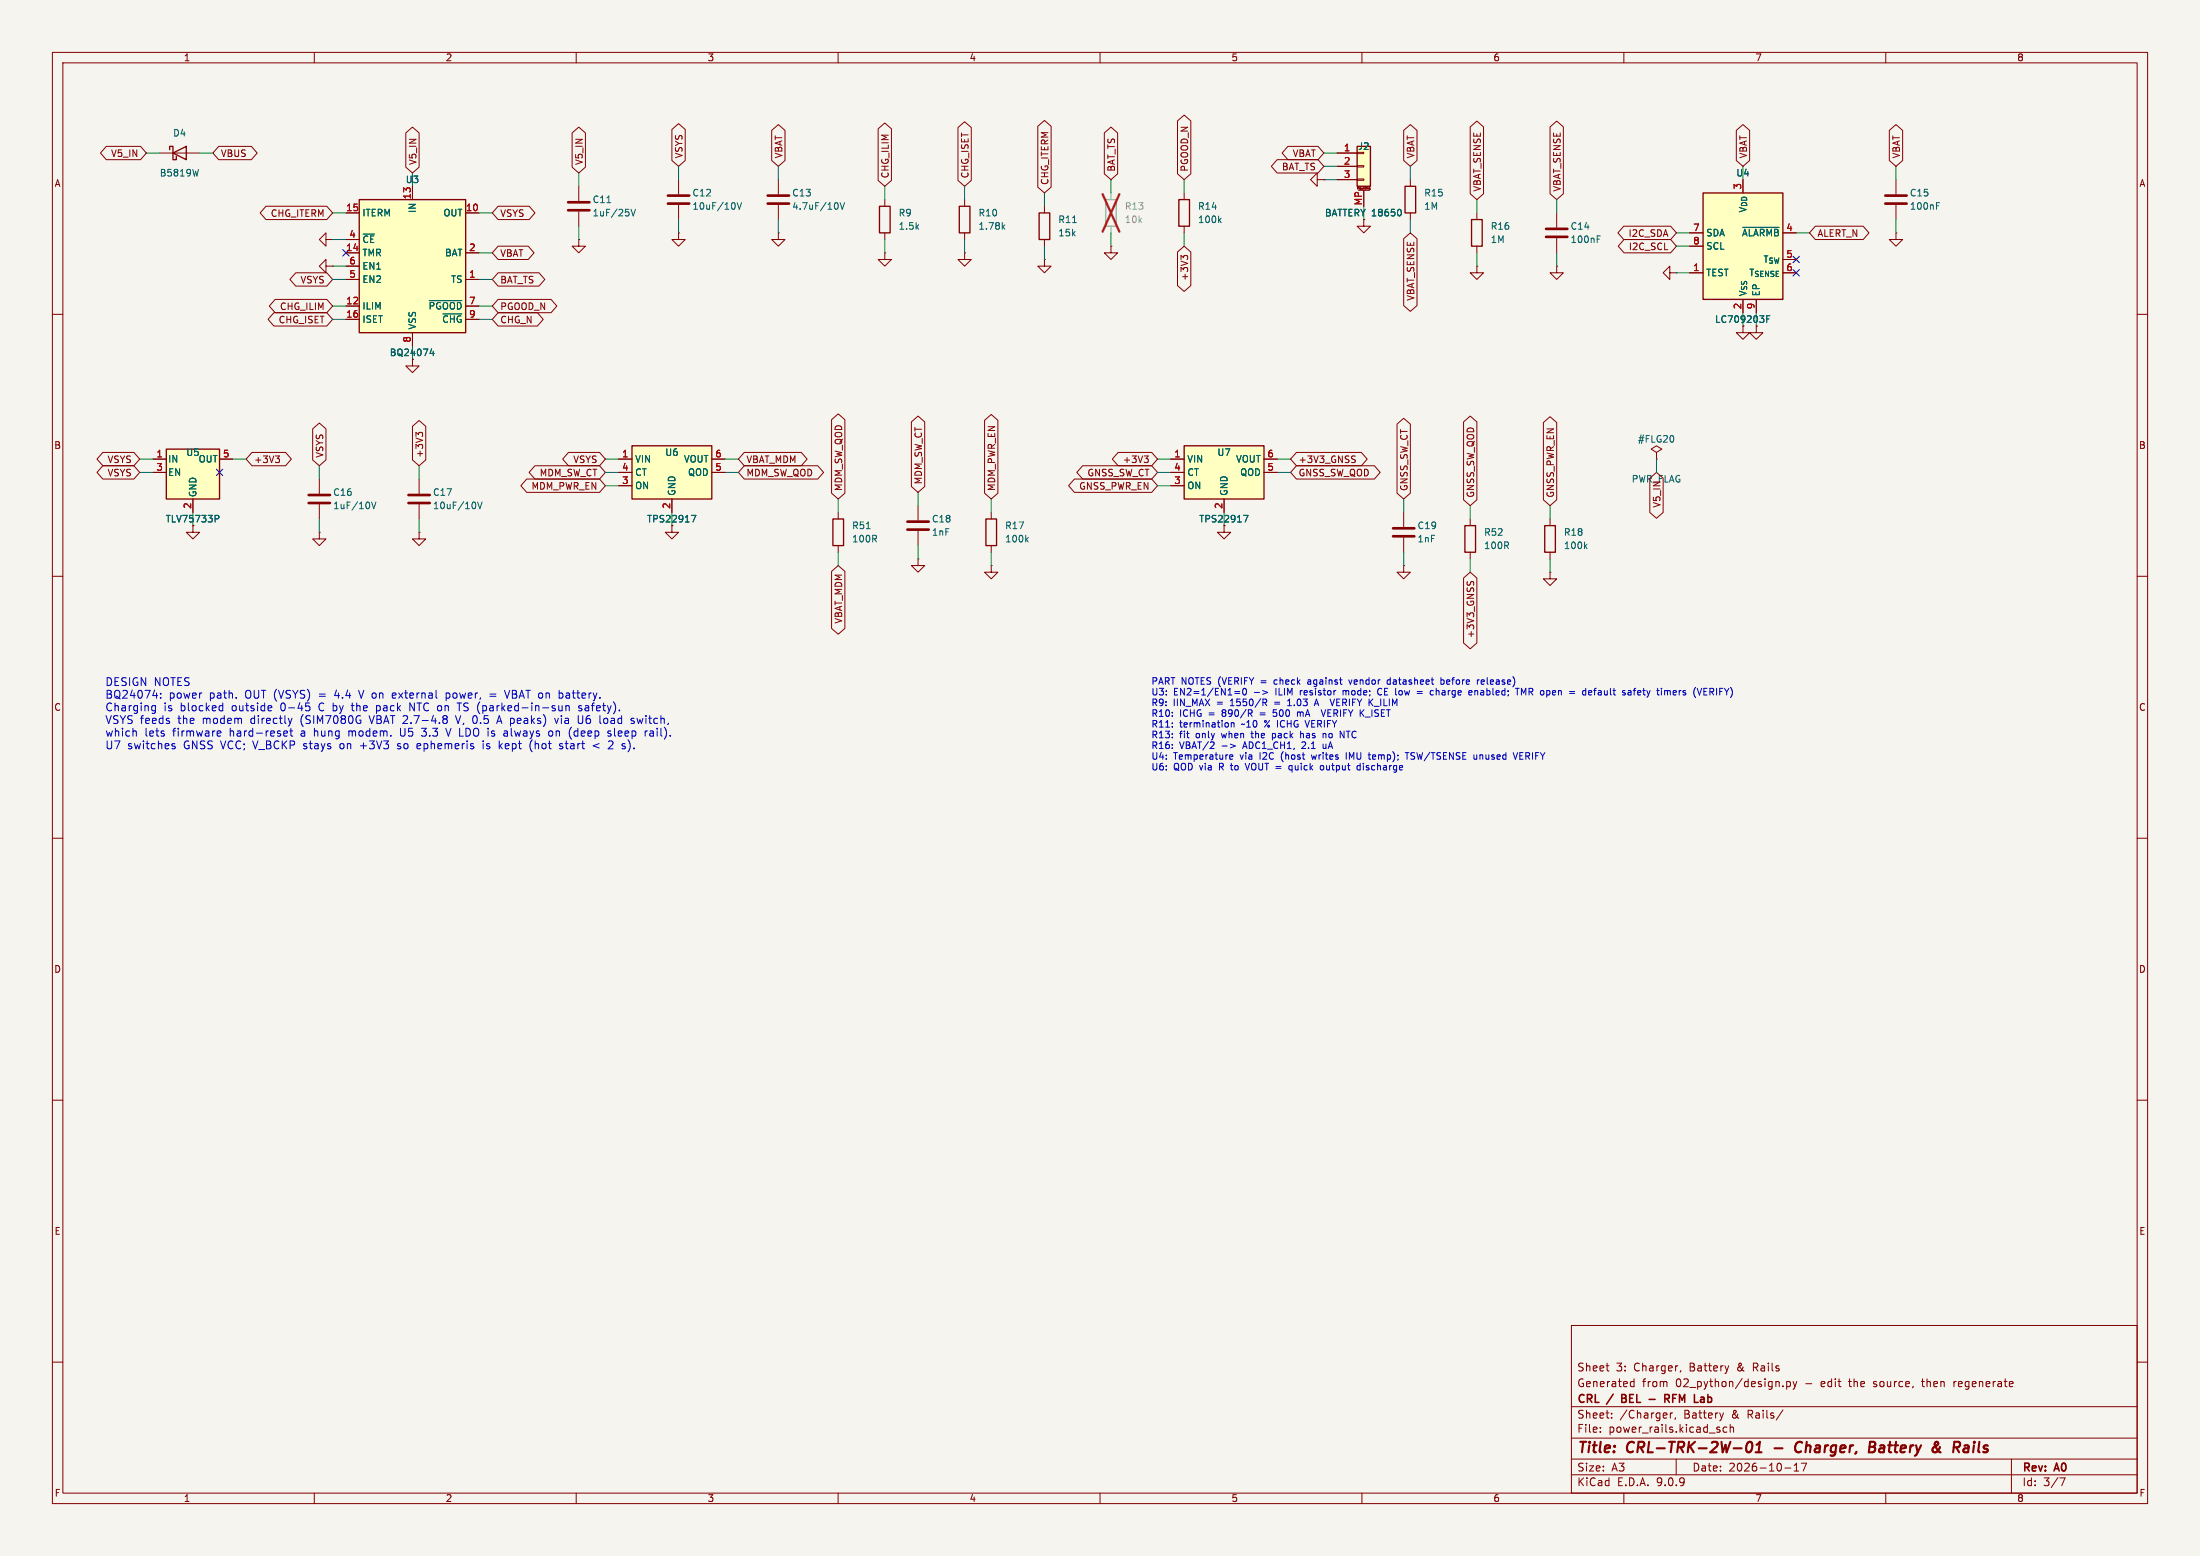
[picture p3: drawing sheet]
<svg xmlns="http://www.w3.org/2000/svg" width="420mm" height="297mm" viewBox="0 0 420 297" stroke-linecap="round" stroke-linejoin="round" font-family="sans-serif">
<path d="M0 0h420v297h-420z" fill="#f5f4ef" stroke="#f5f4ef" stroke-width=".19"/>
<g fill="none" stroke="#840000" stroke-width=".19">
<path d="M10 10h400v277h-400zM12 12h396v273h-396zM60 10v2M110 10v2M160 10v2M210 10v2M260 10v2M310 10v2M360 10v2M168.9 38.1v1.3M184.1 38.1v1.3M199.4 39.4v1.2"/>
<path d="M226.1 36.8v1.3M251.5 34.3v-1.3l-1.3 1.3 1.3 1.3v-1.3h1.2M252.7 34.3h.1M269.2 34.3v1.3M168.9 48.3v1.2h1.3l-1.3 1.3-1.3-1.3h1.3M168.9 48.3h.1M168.9 44.5v1.2M184.1 48.3v1.2h1.3l-1.3 1.3-1.2-1.3h1.2M184.1 48.3h.1M184.1 44.5v1.2M199.4 49.5v1.3h1.3l-1.3 1.3-1.3-1.3h1.3M199.4 49.5h.1"/>
<path d="M199.4 45.7v1.3M212.1 47v1.3h1.3l-1.3 1.2-1.3-1.2h1.3M212.1 47h.1M226.1 43.2v1.3M260.3 41.9v1.3h1.3l-1.3 1.3-1.2-1.3h1.2M269.2 40.6v1.3M281.9 50.8v1.3h1.3l-1.3 1.2-1.2-1.2h1.2M281.9 50.8h.1M281.9 40.6v1.3M281.9 47v1.3M297.2 50.8v1.3h1.2l-1.2 1.2-1.3-1.2h1.3M297.2 50.8h.1"/>
<path d="M10 60h2M408 60h2M175.3 96.5v2.8M189.2 97.8v1.3M280.7 99.1v1.2M295.9 99.1v1.2M10 110h2M175.3 101.3v2.8M189.2 108v1.2h1.3l-1.3 1.3-1.2-1.3h1.2M189.2 108h.1M189.2 104.1v1.3M233.7 100.3v1.3h1.2l-1.2 1.3-1.3-1.3h1.3"/>
<path d="M280.7 105.4v1.3M295.9 105.4v1.3M408 110h2M10 160h2M408 160h2M10 210h2M408 210h2M300 253h108v32h-108zM10 260h2M300 278.5h108M300 274.5h108M300 268.5h108"/>
<path d="M305.5 273.2v.2M305.5 272.5v.1M306.6 260.7h.6M307 261.7h.2M307.7 270.5v.2M307.7 269.8v.1M311.4 264.6h.5M311.4 263.8h.5M311.9 263.2v1.5M318.9 269.7v1M319.3 269.7l-.3 .1-.1 .2M319.9 270.6l-.2 .3"/>
<path d="M320 278.5v3M320.9 261.6l-.2 .3M328.2 272.9l.2 .2-.2 .3M328.2 272.4l.1 .1M329 269.7l-.3 1M329.7 272.5l-.5-.1-.3 .3 .2 .6h.6M330 260.7l-.3 1M330.3 272.5l.2-.1 .4 .1v.9M330.3 271.9v1.5M340.4 264.5v.2M340.4 269.1l-1.3 1.9M341.1 263.8l.4-.1 .3 .3-.1 .6h-.6"/>
<path d="M341.1 263.7v1.5M342.3 263.7l.4 1M342.5 279.7l.4-.4v1.5M342.7 264.7l-.4 .5M343 263.7l-.3 1M344.9 279.3l-.7 1.5M366.8 263.7h.6M373 263.7v1M373.3 263.7l-.3 .3M384 278.5v6.5M408 260h2M60 285v2"/>
<path d="M110 285v2M160 285v2M210 285v2M260 285v2M300 281.5h108M310 285v2M340.7 280.2h1.2M342.5 280.8h.9M360 285v2M393.2 282.1h1l-.6 1.5"/>
</g>
<path d="M333.7 275.4a.46 .46 0 0 1 .4-.2 .46 .46 0 0 1 .4 .4 1.15 1.15 0 0 1-.8 1.6l-.2-.1a1.54 1.54 0 0 1 .2-1.7zM335.1 277.2h1.2M335.3 275.8l.7-.6-.3 2M338.8 276.4h1.5M343.7 275.2a1.07 1.07 0 0 0-1 .8 1.07 1.07 0 0 0 .5 1.2l.5-.1M356.9 276.2h.7M357 275.2l.9 .1a.51 .51 0 0 1 .1 .5 .51 .51 0 0 1-.4 .4l.2 .1a.58 .58 0 0 1-.3 .9h-.7zM370 276.8l.5 .4M370.3 276.2l-.1 .4-.4 .4M375 276h.8l-.1 1.2M375.7 277.1l-.7 .1M375.8 276.3l-.7 .1" fill="none" stroke="#840000" stroke-width=".4"/>
<path d="M309.6 266.9h.5M310.1 266.2h-.5v1.5h.6M314.8 267.1h1.2M317.8 267l.7-.1 .2-.2-.1-.4-.2-.1h-.6v1.5M318.2 267l.5 .7M324.7 267.6h.6M324.7 266.8h.6v.9M325.3 267l-.6 .2" fill="none" stroke="#840000" stroke-width=".3"/>
<path d="M211.1 38.1h2v5.1h-2z" fill="none" stroke="#9c9b98" stroke-width=".25"/>
<path d="M212.1 36.8v1.3M212.1 43.2v1.3" fill="none" stroke="#9c9b98" stroke-width=".19"/>
<path d="M210.5 37.1l3.2 7.1M213.7 37.1l-3.2 7.1" fill="none" stroke="#e12e31" stroke-width=".46"/>
<path d="M167.9 39.4h2v5.1h-2zM183.1 39.4h2.1v5.1h-2.1zM225 38.1h2.1v5.1h-2.1zM268.2 35.6h2.1v5h-2.1zM198.4 40.6h2v5.1h-2zM280.9 41.9h2.1v5.1h-2.1zM188.2 99.1h2v5h-2zM279.7 100.3h2v5.1h-2zM294.9 100.3h2v5.1h-2z" fill="none" stroke="#840000" stroke-width=".25"/>
<path d="M191.5 43.3l.3 .5M191.8 42.9l-.5 .5M204.8 42.5h.7M232.8 42l.3 .5M233.1 41.6l-.5 .5M195.9 103l.4 .4M196.3 102.6l-.5 .5M302.6 104.2l.4 .5M303 103.9l-.5 .5" fill="none" stroke="#006464" stroke-width=".19"/>
<path d="M173.2 99.6h4.1M173.2 101.1h4.1" fill="none" stroke="#840000" stroke-width=".51"/>
<path d="M226.1 85.1h15.2v10.2h-15.2z" fill="#ffffc2"/>
<path d="M226.1 85.1h15.2v10.2h-15.2z" fill="none" stroke="#840000" stroke-width=".25"/>
<g fill="none" stroke="#840000" stroke-width=".19">
<path d="M148.6 44.5v1.2h1.3l-1.3 1.3-1.3-1.3h1.3M148.6 44.5h.1M361.9 44.5v1.2h1.3l-1.3 1.3-1.2-1.3h1.2M361.9 44.5h.1M61 91.4v2.8M61 96.3v2.8M80 91.4v2.8M80 96.3v2.8M223.5 87.6h2.6M223.5 90.2h2.6M223.5 92.7h2.6M233.7 95.3v2.5"/>
<path d="M241.3 87.6h2.5M241.3 90.2h2.5M36.8 100.3v1.3h1.3l-1.3 1.3-1.2-1.3h1.2M61 101.6v1.3h1.2l-1.2 1.2-1.3-1.2h1.3M61 101.6h.1M80 101.6v1.3h1.3l-1.3 1.2-1.3-1.2h1.3M80 101.6h.1"/>
</g>
<path d="M70.9 95.8l.5 1.3 .4-1.3M90.8 96.1v.8M91.2 95.8l.4 1.3 .4-1.3M237.4 98.4h.8l-.5 1.2" fill="none" stroke="#006464" stroke-width=".19"/>
<path d="M58.9 94.5h4.1M58.9 96h4.1M78 94.5h4M78 96h4" fill="none" stroke="#840000" stroke-width=".51"/>
<path d="M31.7 85.7h10.2v9.6h-10.2z" fill="#ffffc2"/>
<path d="M31.7 85.7h10.2v9.6h-10.2zM159 99.1h2v5h-2z" fill="none" stroke="#840000" stroke-width=".25"/>
<path d="M29.2 87.6h2.5M29.2 90.2h2.5M36.8 95.3v2.5M41.9 87.6h2.5M160 97.8v1.3M128.3 100.3v1.3h1.2l-1.2 1.3-1.3-1.3h1.3M160 104.1v1.3M175.3 106.7v1.3h1.2l-1.2 1.2-1.3-1.2h1.3M175.3 106.7h.1" fill="none" stroke="#840000" stroke-width=".19"/>
<path d="M41.1 98.4h.4l.3 .2-.1 .4h-.6M165.4 100.9h.7" fill="none" stroke="#006464" stroke-width=".19"/>
<path d="M120.6 85.1h15.3v10.2h-15.3z" fill="#ffffc2"/>
<path d="M120.6 85.1h15.3v10.2h-15.3z" fill="none" stroke="#840000" stroke-width=".25"/>
<path d="M118.1 87.6h2.5M118.1 90.2h2.5M118.1 92.7h2.5M128.3 95.3v2.5M135.9 87.6h2.5M135.9 90.2h2.5" fill="none" stroke="#840000" stroke-width=".19"/>
<path d="M132 98.4h.8l-.5 1.2" fill="none" stroke="#006464" stroke-width=".19"/>
<path d="M259.1 27.9h2.5v7.7h-2.5z" fill="#ffffc2"/>
<path d="M259.1 27.9h2.5v7.7h-2.5z" fill="none" stroke="#840000" stroke-width=".25"/>
<g fill="none" stroke="#840000" stroke-width=".19">
<path d="M255.3 29.2h3.8M255.3 31.8h3.8M255.3 34.3h3.8M259.1 31.6h1.2v.3h-1.2zM259.1 34.2h1.2v.2h-1.2zM259.3 36.3h2.1M260.3 36.3v3.1M261.4 36.2h.1M261.4 36.1h.1M261.4 35.9v.2M261.4 35.9h.1M261.5 35.9v.3h-.1"/>
<path d="M361.9 34.3v2.8M361.9 39.1v2.8M335.3 62.2v1.3h1.2l-1.2 1.3-1.3-1.3h1.3"/>
</g>
<path d="M267.2 39.9a.79 .79 0 0 1 0 1.3M369.7 39.3h.4M369.7 38.7h.6" fill="none" stroke="#006464" stroke-width=".19"/>
<path d="M359.9 37.3h4.1M359.9 38.9h4.1" fill="none" stroke="#840000" stroke-width=".51"/>
<path d="M325.1 36.8h15.3v20.4h-15.3z" fill="#ffffc2"/>
<path d="M32.4 28.6v-.7h.6v2.6h.7v-.7M33 29.2l2.6-1.3v2.6zM325.1 36.8h15.3v20.4h-15.3z" fill="none" stroke="#840000" stroke-width=".25"/>
<g fill="none" stroke="#840000" stroke-width=".19">
<path d="M30.5 29.2h7.6M110.5 35.6v2.8M129.5 34.3v2.8M129.5 39.1v2.8M148.6 34.3v2.8M148.6 39.1v2.8M62.2 45.7v-1.2l-1.2 1.2 1.2 1.3v-1.3h1.3M62.2 50.8v-1.3l-1.2 1.3 1.2 1.3v-1.3h1.3M63.5 45.7h.1M63.5 50.8h.1M110.5 45.7v1.3h1.3l-1.3 1.3-1.3-1.3h1.3M110.5 45.7h.1"/>
<path d="M110.5 40.4v2.8M129.5 44.5v1.2h1.3l-1.3 1.3-1.2-1.3h1.2M129.5 44.5h.1M297.2 40.6v2.8M297.2 45.5v2.8M318.8 52.1v-1.3l-1.3 1.3 1.3 1.2v-1.2h1.2M320 52.1h.1M322.6 44.5h2.5M322.6 47h2.5M322.6 52.1h2.5M332.7 57.2v2.5M335.3 57.2v2.5"/>
<path d="M340.4 44.5h2.5M78.7 68.6v1.3h1.3l-1.3 1.2-1.2-1.2h1.2M332.7 62.2v1.3h1.3l-1.3 1.3-1.2-1.3h1.2M268 97.8v2.8M316.2 86.4l1-.7-1-.6-1 .6 1 .7v1.2M316.2 87.6h.1M268 108v1.2h1.2l-1.2 1.3-1.3-1.3h1.3M268 108h.1M268 102.6v2.8M295.9 109.2v1.3h1.3l-1.3 1.3-1.3-1.3h1.3M295.9 109.2h.1"/>
</g>
<path d="M37.9 32.3l-.3 1.3M115.9 38.7h.7M120.5 39.9l.4 1.3 .4-1.3M140.3 38.9v.8M140.7 38.7l.4 1.2 .5-1.2M159.8 38.7l.2 .5-.2 .7M160.4 38.7l.4 1.2 .4-1.2M304.9 45.6h.4M304.9 45h.6M332.7 43.4h6.9M337.3 60.9h.4M337.9 60.3h-.6v1.2" fill="none" stroke="#006464" stroke-width=".19"/>
<path d="M108.5 38.6h4M127.5 37.3h4.1M127.5 38.9h4.1M146.6 37.3h4M146.6 38.9h4M108.5 40.1h4M295.1 43.7h4.1M295.1 45.2h4.1M265.9 100.8h4.1M265.9 102.4h4.1" fill="none" stroke="#840000" stroke-width=".51"/>
<path d="M68.6 38.1h20.3v25.4h-20.3z" fill="#ffffc2"/>
<path d="M68.6 38.1h20.3v25.4h-20.3z" fill="none" stroke="#840000" stroke-width=".25"/>
<g fill="none" stroke="#840000" stroke-width=".19">
<path d="M20.3 27.9h6.5l1.1 1.3-1.1 1.3h-6.5l-1.1-1.3zM41.8 27.9h6.2l1.1 1.3-1.1 1.3h-6.2l-1.2-1.3zM50.8 39.4h11.6l1.1 1.2-1.1 1.3h-11.6l-1.1-1.3zM77.5 25.4l1.2-1.1 1.3 1.1v6.5l-1.3 1.1-1.2-1.1zM78.7 35.6v2.5M95.1 39.4h5.9l1.1 1.2-1.1 1.3h-5.9l-1.1-1.3zM109.2 25.4l1.3-1.1 1.3 1.1v6.5l-1.3 1.1-1.3-1.1zM128.3 24.7l1.2-1.1 1.3 1.1v5.9l-1.3 1.2-1.2-1.2zM147.3 24.9l1.3-1.1 1.3 1.1v5.7l-1.3 1.2-1.3-1.2zM167.6 24.6l1.3-1.1 1.3 1.1v9.8l-1.3 1.2-1.3-1.2zM182.9 24.3l1.2-1.1 1.3 1.1v10.1l-1.3 1.2-1.2-1.2zM198.1 24.1l1.3-1.1 1.3 1.1v11.6l-1.3 1.1-1.3-1.1z"/>
<path d="M210.8 25.4l1.3-1.1 1.3 1.1v7.8l-1.3 1.1-1.3-1.1zM224.8 23.1l1.3-1.1 1.2 1.1v10.1l-1.2 1.1-1.3-1.1zM243.8 30.5h7.8l1.1 1.3-1.1 1.2h-7.8l-1.1-1.2zM245.9 27.9h5.7l1.1 1.3-1.1 1.3h-5.7l-1.1-1.3zM252.7 34.3h.1M255.3 29.2h3.8M255.3 31.8h3.8M255.3 34.3h3.8M260.3 36.3v3.1M268 24.9l1.2-1.1 1.3 1.1v5.7l-1.3 1.2-1.2-1.2zM280.7 24.2l1.2-1.1 1.3 1.1v12.8l-1.3 1.1-1.2-1.1zM295.9 24.2l1.3-1.1 1.3 1.1v12.8l-1.3 1.1-1.3-1.1z"/>
<path d="M331.5 24.9l1.2-1.1 1.3 1.1v5.7l-1.3 1.2-1.2-1.2zM360.7 24.9l1.2-1.1 1.3 1.1v5.7l-1.3 1.2-1.2-1.2zM52.3 59.7h10.1l1.1 1.3-1.1 1.2h-10.1l-1.1-1.2zM52.5 57.1h9.9l1.1 1.3-1.1 1.3h-9.9l-1.1-1.3zM56.5 52.1h5.9l1.1 1.2-1.1 1.3h-5.9l-1.2-1.3zM66 40.6h2.6M66 45.7h2.6M66 48.3h2.6M66 50.8h2.6M66 53.3h2.6M66 58.4h2.6M88.9 40.6h2.5"/>
<path d="M88.9 48.3h2.5M88.9 53.3h2.5M88.9 58.4h2.5M95.1 59.7h7.5l1.1 1.3-1.1 1.2h-7.5l-1.1-1.2zM95.1 47h5.7l1.2 1.3-1.2 1.2h-5.7l-1.1-1.2zM95.1 52.1h7.8l1.1 1.2-1.1 1.3h-7.8l-1.1-1.3zM95.1 57.1h10.1l1.1 1.3-1.1 1.3h-10.1l-1.1-1.3zM224.8 48.1l1.3-1.1 1.2 1.1v6.4l-1.2 1.1-1.3-1.1zM225.9 49.2l-.4-.4v.7M225.9 49l.3-.2h.3l.2 .2M268 45.6l1.2-1.1 1.3 1.1v12.7l-1.3 1.1-1.2-1.1zM310 43.2h8.9l1.1 1.3-1.1 1.2h-8.9l-1.1-1.2z"/>
<path d="M310 45.7h8.9l1.1 1.3-1.1 1.3h-8.9l-1.1-1.3zM322.6 44.5h2.5M322.6 47h2.5M322.6 52.1h2.5M332.7 57.2v2.5M335.3 57.2v2.5M340.4 44.5h2.5M346.6 43.2h9.1l1.1 1.3-1.1 1.2h-9.1l-1.2-1.2zM66 61h2.6M78.7 63.5v2.5M88.9 61h2.5M19.6 88.9h6l1.1 1.3-1.1 1.2h-6l-1.1-1.2z"/>
<path d="M19.6 86.4h6l1.1 1.2-1.1 1.3h-6l-1.1-1.3zM29.2 87.6h2.5M29.2 90.2h2.5M36.8 95.3v2.5M41.9 87.6h2.5M48.1 86.4h6.4l1.1 1.2-1.1 1.3h-6.4l-1.1-1.3zM52.6 87h.8l-.5 .5M53.1 87.5l.3 .3v.3l-.3 .2M59.7 81.9l1.3-1.2 1.2 1.2v5.9l-1.2 1.1-1.3-1.1zM78.7 81.4l1.3-1.1 1.3 1.1v6.4l-1.3 1.1-1.3-1.1zM79.9 83l-.5-.5v.8M79.9 82.8l.2-.3h.3l.3 .3"/>
<path d="M100.5 91.4h14l1.1 1.3-1.1 1.3h-14l-1.1-1.3zM102.1 88.9h12.4l1.1 1.3-1.1 1.2h-12.4l-1.1-1.2zM108.5 86.4h6l1.1 1.2-1.1 1.3h-6l-1.1-1.3zM118.1 87.6h2.5M118.1 90.2h2.5M118.1 92.7h2.5M128.3 95.3v2.5M135.9 87.6h2.5M135.9 90.2h2.5M142.1 86.4h10.9l1.1 1.2-1.1 1.3h-10.9l-1.1-1.3zM142.1 88.9h14l1.1 1.3-1.1 1.2h-14l-1.1-1.2zM158.7 80.1l1.3-1.1 1.3 1.1v14l-1.3 1.2-1.3-1.2z"/>
<path d="M174 80.5l1.3-1.1 1.2 1.1v12.4l-1.2 1.1-1.3-1.1zM188 80.2l1.2-1.1 1.3 1.1v13.9l-1.3 1.2-1.2-1.2zM205.1 91.4h14.8l1.1 1.3-1.1 1.3h-14.8l-1.1-1.3zM206.7 88.9h13.2l1.1 1.3-1.1 1.2h-13.2l-1.1-1.2zM213.5 86.4h6.4l1.1 1.2-1.1 1.3h-6.4l-1.2-1.3zM218.4 87h.8l-.4 .5M219 87.5l.2 .3v.3l-.2 .2M223.5 87.6h2.6M223.5 90.2h2.6M223.5 92.7h2.6M233.7 95.3v2.5M241.3 87.6h2.5"/>
<path d="M241.3 90.2h2.5M247.5 86.4h12.4l1.1 1.2-1.1 1.3h-12.4l-1.1-1.3zM247.5 88.9h14.9l1.1 1.3-1.1 1.2h-14.9l-1.1-1.2zM258.3 87l.4 .1M258.5 87.7l.2 .2-.2 .4M266.7 81l1.3-1.2 1.2 1.2v13.1l-1.2 1.2-1.3-1.2zM279.4 80.5l1.3-1.1 1.2 1.1v14.9l-1.2 1.1-1.3-1.1zM294.6 80.6l1.3-1.1 1.3 1.1v14.8l-1.3 1.1-1.3-1.1zM315 91.3l1.2-1.1 1.3 1.1v6.5l-1.3 1.1-1.2-1.1zM158.7 109.1l1.3-1.1 1.3 1.1v10.9l-1.3 1.1-1.3-1.1zM279.4 110.3l1.3-1.1 1.2 1.1v12.4l-1.2 1.1-1.3-1.1zM280.1 111v.5"/>
<path d="M280.7 111.2l.3-.2 .3 .2"/>
</g>
<path d="M267.2 39.9a.79 .79 0 0 1 0 1.3M81.9 57.4h6.3M84.5 59.9h3.7M332.7 43.4h6.9M82.4 66.6l-.3 .9h.8M82.7 67v.9M337.3 60.9h.4M337.9 60.3h-.6v1.2M41.1 98.4h.4l.3 .2-.1 .4h-.6M132 98.4h.8l-.5 1.2M237.4 98.4h.8l-.5 1.2" fill="none" stroke="#006464" stroke-width=".19"/>
<g fill="none" stroke="#009600" stroke-width=".19">
<path d="M27.9 29.2h2.6M38.1 29.2h2.5M78.7 33v2.6M110.5 33v2.6M129.5 31.8v2.5M148.6 31.8v2.5M168.9 35.6v2.5M184.1 35.6v2.5M199.4 36.8v2.6M212.1 34.3v2.5M226.1 34.3v2.5M252.7 29.2h2.6"/>
<path d="M252.7 31.8h2.6M252.7 34.3h2.6M260.3 39.4v2.5M269.2 31.8v2.5M281.9 38.1v2.5M297.2 38.1v2.5M332.7 31.8v2.5M361.9 31.8v2.5M63.5 50.8h2.5M63.5 53.3h2.5M63.5 40.6h2.5M63.5 45.7h2.5"/>
<path d="M63.5 58.4h2.5M91.4 53.3h2.6M91.4 40.6h2.6M91.4 58.4h2.6M91.4 48.3h2.6M110.5 43.2v2.5M129.5 41.9v2.6M148.6 41.9v2.6M168.9 45.7v2.6M184.1 45.7v2.6M199.4 47v2.5M212.1 44.5v2.5"/>
<path d="M226.1 44.5v2.5M269.2 41.9v2.6M281.9 48.3v2.5M297.2 48.3v2.5M320 44.5h2.6M320 52.1h2.6M320 47h2.6M332.7 59.7v2.5M335.3 59.7v2.5M342.9 44.5h2.5M361.9 41.9v2.6M63.5 61h2.5"/>
<path d="M78.7 66v2.6M91.4 61h2.6M26.7 90.2h2.5M26.7 87.6h2.5M36.8 97.8v2.5M44.4 87.6h2.6M61 88.9v2.5M61 99.1v2.5M80 88.9v2.5M80 99.1v2.5M115.6 90.2h2.5M115.6 87.6h2.5"/>
<path d="M115.6 92.7h2.5M128.3 97.8v2.5M138.4 90.2h2.6M138.4 87.6h2.6M160 95.3v2.5M175.3 94v2.5M189.2 95.3v2.5M221 90.2h2.5M221 87.6h2.5M221 92.7h2.5M233.7 97.8v2.5M243.8 90.2h2.6"/>
<path d="M243.8 87.6h2.6M268 95.3v2.5M280.7 96.5v2.6M295.9 96.5v2.6M316.2 87.6v2.6M160 105.4v2.6M175.3 104.1v2.6M189.2 105.4v2.6M268 105.4v2.6M280.7 106.7v2.5M295.9 106.7v2.5"/>
</g>
<path d="M65.4 47.7l1.2 1.2M66.6 47.7l-1.2 1.2M342.3 48.9l1.2 1.2M343.5 48.9l-1.2 1.2M41.3 89.6l1.2 1.2M42.5 89.6l-1.2 1.2" fill="none" stroke="#000084" stroke-width=".19"/>
<g fill="none" stroke="#0000c2" stroke-width=".19">
<path d="M25.8 139.5l.2 .2v.8M29 135.5l.2 .2 .5-.1M29.2 132.8h.9M29.7 134.8l-.5-.1-.2 .1M29.7 134.7v1.2l-.3 .3-.4-.1M30.7 133.1v.2M30.7 132.3v.2M41.7 139.5l.4 .1 .1 .3-.7 .1M42.5 135.6l-.4 .1M42.5 134.2v1.5M51.8 135.6l-.1 .1M51.8 134.8l.1 .2-.7 .2"/>
<path d="M54.2 139.6v.1M54.8 139.6l.1 .3-.7 .1M55.3 139.5h.6M55.5 139v1.3l.4 .2M55.7 137.1l-.3 1M58.9 134.8l.3 .2v.4l-.3 .3h-.4M67 134.7h.6M68.5 131.8l.5 1.5M70.5 136.6l.5 1.5M71.9 135.6l.4 .1M71.9 134.7v1.5M72.3 134.7l-.4 .1"/>
<path d="M75.4 132.3h-.3l-.2 .2 .1 .7 .4 .1M75.6 132.6l-.7 .2M76.5 139v1.2l.1 .2M78.2 135.7v-1.5l.9 1.5M84.8 137.2h.3M85.1 139l.5 1.5M85.1 137.2l.2 .2 .1 .4-.2 .2-.4 .1M85.2 133.2h.5M85.2 132.3h.5M85.2 132.3v1.5M85.3 136.7l.1 .3-.3 .2M87 136.6l.5 1.5"/>
<path d="M87.7 134.2v1.5M93.5 132.5h1.2M93.5 132.9h1.2M94.8 138.1l.5-1.5 .5 1.5M95 137.7h.7M96.3 131.8l.5 1.5 .5-1.5M96.8 139.6l.1 .9M96.9 139.9h-.5M104.9 139.6l-.2 .6 .3 .3 .4-.1 .1-.2-.1-.6M105.9 137.1l.3 1 .4-1M106.7 134.7v.9l.4 .1 .2-.2M107.3 134.7v1"/>
<path d="M107.4 132.4v.7M108 134.7v1M108.6 134.8l.1 .9M109.9 139.5l-.3 .3v.4l.3 .3M110.5 134.8v.3l.5 .2 .1 .2-.2 .2-.4-.1M111.2 136.6v1.2l-.1 .2-.4 .1M115.2 137.8l.2 .2 .3 .1M115.3 137.2l-.1 .2M116.2 139.5l.4 .1M117.3 139l.1 1.4M120.7 137.6l.3 .1 .1 .2-.2 .2h-.3M120.7 137.1l.3 .1"/>
<path d="M121.6 137.1l.3 1M124.2 139.5l-.1 .1M124.5 139.5l.2 .1M124.7 139.9h-.5a.29 .29 0 0 0-.2 .3 .29 .29 0 0 0 .2 .3l.5-.1M234.4 138l.1 .2-.1 .5M235 138.1l.2-.2 .3 .1 .1 .8M235 137.9v.9M235.7 132.4h1M237.2 131.9l.1 .5 .2 .3 .3-.2 .2-.6M238.6 136.1l.4 .6M239 135.7v.3l-.2 .1M241 131.8l1 .4-1 .3"/>
<path d="M241.4 134.1l.4 .6M241.6 133.4l.2 .3v.3l-.7 .1M242.9 140v1.3M243 140h-.1M243 136.6l.2 .1M243.7 135.5h-.6l-.1 .6 .2-.1M245.8 134.7h.7M246.1 133.6l-.3 .2M247.7 135.9v.8M248.1 135.9l-.4 .1M248.3 139.6v1.2M248.7 140l-.4 .1"/>
<path d="M249.8 129.8h-.1M249.8 130.1l-.2 .2 .2 .3M251 134.3h.6M251.3 133.4l-.4 1.3M252.2 135.5l.4 1.2 .5-1.2M252.6 140v.8M253.9 133.4l.4 1.3 .5-1.3M256.4 131.8v.9M256.6 139.6v1.2l-.7-1.2v1.2M257.5 129.8l.3 .8 .3-.8M263.1 131.6v.8l.3 .3M265.4 129.8h-.4l-.2 .2 .1 .6h.5"/>
<path d="M270.5 132.4h1M270.5 132h1M273.3 131.8l.3 .1M273.6 132.6l-.3 .1M275.1 129.8h.3l.3 .2-.1 .6h-.5M275.1 129.3v1.3M280.5 132.6h.5M280.5 131.9l.3-.1 .2 .3-.6 .1M282 129.8v.8M282.4 129.8l-.4 .2M283.2 129.8l-.4 .1v.7h.4M283.4 130.1l-.6 .1"/>
<path d="M289.7 131.4v1.3M290.9 132.3l-.5-.9v1.3M302.7 131.4v1.3M303.4 131.8l.4 .1 .1 .2-.6 .1M303.8 132.6l-.4 .1M310.8 131.9h.5l.1 .8M311.4 132.1l-.5 .1-.1 .2 .1 .3 .5-.1M311.8 131.8h.5M317.8 131.9l.3-.1 .2 .2M317.8 131.8v.9M318.3 132v.7M318.8 131.9l-.3-.1-.2 .2"/>
<path d="M324.9 131.4l-.5 1.3M325.3 132h.4M325.9 131.4h-.6v1.3h.6M32.9 142.4l.5 .1 .1 .1-.1 .3h-.4M32.9 142h.5M42.1 140.4l-.4 .1M54.2 140.3l.2 .2 .4-.1M75.9 142.9h.4M76.1 141.9l-.2 .2 .2 .3M79.6 142.7l.2 .2h.3M80.1 141.9h-.3l-.2 .2M80.3 142.3l-.7 .1"/>
<path d="M80.5 140.4l.6 .1M92.2 141.9v1M95.5 142.4l.4 .5M95.9 141.9l-.6 .6M96.9 140.4l-.5 .1M101.2 142.5l.4 1M101.2 141.9v.3M106.9 142.4l.5 .1 .1 .2-.3 .2h-.4M106.9 142h.5M114.4 141.9l-1.2 .5 1.2 .4M116.2 140l.4 .1 .1 .2-.2 .2h-.3M116.4 141.4l.5 .1 .1 .4-.9 1h.9"/>
<path d="M120.2 142.9l-.3 .6M233.3 142.4h1M234.7 144.5l.7-.1-.1-.3h-.4l-.2 .2 .1 .6h.5M234.9 142l.9 .4-.9 .4M237.7 145.7l.4 1.3M242.9 140.8h.1M246.1 146.2v.6l.2 .2 .4-.1M250.4 144.1l.2 .8M252.2 146.2l.3-.1 .2 .3v.3l-.2 .3-.3-.1-.2-.2zM252.6 140.1l.4-.1 .1 .2M252.6 142v.7l.2 .2M257 143.7v1.2"/>
<path d="M259.7 146.2l-.4-.1-.2 .3 .1 .5h.5M259.7 145.7v1.3M261.2 144.1h.5M261.5 144.9h.2M268.3 143.7h.7M268.6 143.7v1.2M281.9 144.8l-.3 .1M281.9 144.1v.8M288.9 143.7l.4 1.2 .4-1.2"/>
</g>
<g font-size="2.8" fill="#840000">
<text x="301" y="277.9">Title:</text>
<text x="310.6" y="277.9">CRL-TRK-2W-01</text>
<text x="344.3" y="277.9">Charger,</text>
<text x="359.2" y="277.9">Battery</text>
<text x="372.1" y="277.9">&amp;</text>
<text x="376.9" y="277.9">Rails</text>
</g>
<g font-size="2.1" fill="#0000c2">
<text x="20" y="131.2">DESIGN NOTES</text>
<text x="20" y="133.7">BQ24074:</text>
<text x="20" y="136.1">Charging</text>
<text x="31.2" y="136.1">is</text>
<text x="32.2" y="133.7">power</text>
<text x="34.5" y="136.1">blocked</text>
<text x="40" y="133.7">path.</text>
<text x="44.4" y="136.1">outside</text>
<text x="47" y="133.7">OUT (VSYS)</text>
<text x="53.8" y="136.1">0-45</text>
<text x="61.3" y="136.1">C by</text>
<text x="61.3" y="133.7">=</text>
<text x="64.4" y="133.7">4.4</text>
<text x="67.9" y="136.1">the</text>
<text x="69.3" y="133.7">V on</text>
<text x="72.7" y="136.1">pack</text>
<text x="75.9" y="133.7">external</text>
<text x="79.2" y="136.1">NTC on</text>
<text x="86.3" y="133.7">power,</text>
<text x="88.7" y="136.1">TS (parked-in-sun</text>
<text x="98" y="133.7">VBAT on</text>
<text x="108.5" y="133.7">battery.</text>
<text x="112.1" y="136.1">safety).</text>
<text x="20" y="138.5">VSYS feeds</text>
<text x="20" y="140.9">which</text>
<text x="20" y="143.3">U7</text>
<text x="24.3" y="143.3">switches</text>
<text x="27.6" y="140.9">lets</text>
<text x="33" y="140.9">firmware</text>
<text x="34" y="138.5">the</text>
<text x="35.1" y="143.3">GNSS VCC; V_BCKP</text>
<text x="38.8" y="138.5">modem</text>
<text x="44" y="140.9">hard-reset</text>
<text x="48.1" y="138.5">directly</text>
<text x="57.7" y="140.9">a</text>
<text x="57.8" y="138.5">(SIM7080G</text>
<text x="58.4" y="143.3">stays</text>
<text x="60.4" y="140.9">hung</text>
<text x="65.4" y="143.3">on</text>
<text x="67.1" y="140.9">modem.</text>
<text x="69.5" y="143.3">+3V3</text>
<text x="71.2" y="138.5">VBAT 2.7-4.8</text>
<text x="76.8" y="143.3">so</text>
<text x="77.1" y="140.9">U5</text>
<text x="80.6" y="143.3">ephemeris</text>
<text x="81.4" y="140.9">3.3</text>
<text x="86.3" y="140.9">V LDO is</text>
<text x="88" y="138.5">V, 0.5</text>
<text x="93.4" y="143.3">is</text>
<text x="96.1" y="138.5">A peaks)</text>
<text x="96.6" y="143.3">kept</text>
<text x="97.7" y="140.9">always</text>
<text x="102.6" y="143.3">(hot</text>
<text x="106.4" y="140.9">on</text>
<text x="107.5" y="138.5">via</text>
<text x="108.5" y="143.3">start</text>
<text x="110.4" y="140.9">(deep</text>
<text x="112" y="138.5">U6</text>
<text x="116.3" y="138.5">load</text>
<text x="118" y="140.9">sleep</text>
<text x="118.1" y="143.3">2</text>
<text x="120.9" y="143.3">s).</text>
<text x="122.4" y="138.5">switch,</text>
<text x="125.2" y="140.9">rail).</text>
</g>
<g font-size="2.1" fill="#840000">
<text x="301" y="262">Sheet</text>
<text x="308.5" y="262">3:</text>
<text x="311.9" y="262">Charger,</text>
<text x="322.7" y="262">Battery</text>
<text x="331.9" y="262">&amp;</text>
<text x="335.1" y="262">Rails</text>
<text x="301" y="268.2">CRL</text>
<text x="301" y="265">Generated</text>
<text x="306.9" y="268.2">/</text>
<text x="310.3" y="268.2">BEL</text>
<text x="313.5" y="265">from</text>
<text x="319.7" y="268.2">RFM</text>
<text x="319.9" y="265">02_python/design.py</text>
<text x="325.9" y="268.2">Lab</text>
<text x="344.7" y="265">-</text>
<text x="347.9" y="265">edit</text>
<text x="353.4" y="265">the</text>
<text x="358.2" y="265">source,</text>
<text x="367.7" y="265">then</text>
<text x="373.8" y="265">regenerate</text>
<text x="301" y="273.7">File:</text>
<text x="301" y="271">Sheet:</text>
<text x="307.1" y="273.7">power_rails.kicad_sch</text>
<text x="309.2" y="271">/Charger,</text>
<text x="321.5" y="271">Battery</text>
<text x="330.7" y="271">&amp;</text>
<text x="333.9" y="271">Rails/</text>
<text x="301" y="281.1">Size:</text>
<text x="307.6" y="281.1">A3</text>
<text x="323" y="281.1">Date:</text>
<text x="330" y="281.1">2026-10-17</text>
<text x="386" y="281.3">Rev:</text>
<text x="392.4" y="281.3">A0</text>
<text x="301" y="283.9">KiCad</text>
<text x="308.7" y="283.9">E.D.A.</text>
<text x="316.3" y="283.9">9.0.9</text>
<text x="386" y="283.9">Id:</text>
<text x="390.1" y="283.9">3/7</text>
</g>
<g font-size="1.8" fill="#840000">
<text x="35" y="11.9">1</text>
<text x="85" y="11.9">2</text>
<text x="135" y="11.9">3</text>
<text x="185" y="11.9">4</text>
<text x="235" y="11.9">5</text>
<text x="285" y="11.9">6</text>
<text x="335" y="11.9">7</text>
<text x="385" y="11.9">8</text>
<text x="10.3" y="35.9">A</text>
<text x="21.1" y="30.2">V5_IN</text>
<text x="42.1" y="30.2">VBUS</text>
<text x="79.7" y="31.6" transform="rotate(-90 79.7 31.6)">V5_IN</text>
<text x="111.4" y="31.6" transform="rotate(-90 111.4 31.6)">V5_IN</text>
<text x="130.5" y="30.3" transform="rotate(-90 130.5 30.3)">VSYS</text>
<text x="149.5" y="30.3" transform="rotate(-90 149.5 30.3)">VBAT</text>
<text x="169.9" y="34.1" transform="rotate(-90 169.9 34.1)">CHG_ILIM</text>
<text x="185.1" y="34.1" transform="rotate(-90 185.1 34.1)">CHG_ISET</text>
<text x="200.3" y="35.4" transform="rotate(-90 200.3 35.4)">CHG_ITERM</text>
<text x="213" y="32.9" transform="rotate(-90 213 32.9)">BAT_TS</text>
<text x="227" y="32.9" transform="rotate(-90 227 32.9)">PGOOD_N</text>
<text x="244.6" y="32.7">BAT_TS</text>
<text x="246.7" y="30.2">VBAT</text>
<text x="270.2" y="30.3" transform="rotate(-90 270.2 30.3)">VBAT</text>
<text x="333.7" y="30.3" transform="rotate(-90 333.7 30.3)">VBAT</text>
<text x="362.9" y="30.3" transform="rotate(-90 362.9 30.3)">VBAT</text>
<text x="408.3" y="35.9">A</text>
<text x="51.6" y="41.6">CHG_ITERM</text>
<text x="95.4" y="41.6">VSYS</text>
<text x="252.8" y="41.5">BATTERY 18650</text>
<text x="282.9" y="36.7" transform="rotate(-90 282.9 36.7)">VBAT_SENSE</text>
<text x="298.1" y="36.7" transform="rotate(-90 298.1 36.7)">VBAT_SENSE</text>
<text x="310.8" y="45.4">I2C_SDA</text>
<text x="310.8" y="47.9">I2C_SCL</text>
<text x="346.9" y="45.4">ALERT_N</text>
<text x="95.4" y="49.2">VBAT</text>
<text x="227" y="53.7" transform="rotate(-90 227 53.7)">+3V3</text>
<text x="53.3" y="59.4">CHG_ILIM</text>
<text x="57.3" y="54.3">VSYS</text>
<text x="95.4" y="54.3">BAT_TS</text>
<text x="95.4" y="59.4">PGOOD_N</text>
<text x="270.2" y="57.5" transform="rotate(-90 270.2 57.5)">VBAT_SENSE</text>
<text x="53.1" y="61.9">CHG_ISET</text>
<text x="95.4" y="61.9">CHG_N</text>
<text x="327.3" y="61.8">LC709203F</text>
<text x="74.3" y="68.2">BQ24074</text>
<text x="10.3" y="85.9">B</text>
<text x="20.4" y="88.6">VSYS</text>
<text x="48.4" y="88.6">+3V3</text>
<text x="61.9" y="87.5" transform="rotate(-90 61.9 87.5)">VSYS</text>
<text x="81" y="87.5" transform="rotate(-90 81 87.5)">+3V3</text>
<text x="109.3" y="88.6">VSYS</text>
<text x="142.4" y="88.6">VBAT_MDM</text>
<text x="214.3" y="88.6">+3V3</text>
<text x="247.8" y="88.6">+3V3_GNSS</text>
<text x="408.2" y="85.9">B</text>
<text x="20.4" y="91.1">VSYS</text>
<text x="101.4" y="93.7">MDM_PWR_EN</text>
<text x="102.9" y="91.1">MDM_SW_CT</text>
<text x="142.4" y="91.1">MDM_SW_QOD</text>
<text x="161" y="93.8" transform="rotate(-90 161 93.8)">MDM_SW_QOD</text>
<text x="176.2" y="92.6" transform="rotate(-90 176.2 92.6)">MDM_SW_CT</text>
<text x="190.2" y="93.8" transform="rotate(-90 190.2 93.8)">MDM_PWR_EN</text>
<text x="205.9" y="93.7">GNSS_PWR_EN</text>
<text x="207.5" y="91.1">GNSS_SW_CT</text>
<text x="247.8" y="91.1">GNSS_SW_QOD</text>
<text x="268.9" y="93.8" transform="rotate(-90 268.9 93.8)">GNSS_SW_CT</text>
<text x="281.6" y="95.1" transform="rotate(-90 281.6 95.1)">GNSS_SW_QOD</text>
<text x="296.9" y="95.1" transform="rotate(-90 296.9 95.1)">GNSS_PWR_EN</text>
<text x="31.5" y="99.9">TLV75733P</text>
<text x="123.4" y="99.9">TPS22917</text>
<text x="228.8" y="99.9">TPS22917</text>
<text x="317.2" y="97" transform="rotate(-90 317.2 97)">V5_IN</text>
<text x="161" y="119.1" transform="rotate(-90 161 119.1)">VBAT_MDM</text>
<text x="281.6" y="121.9" transform="rotate(-90 281.6 121.9)">+3V3_GNSS</text>
<text x="10.3" y="135.9">C</text>
<text x="408.2" y="135.9">C</text>
<text x="10.3" y="185.9">D</text>
<text x="408.2" y="185.9">D</text>
<text x="10.3" y="235.9">E</text>
<text x="408.3" y="235.9">E</text>
<text x="10.3" y="285.9">F</text>
<text x="35" y="286.9">1</text>
<text x="85" y="286.9">2</text>
<text x="135" y="286.9">3</text>
<text x="185" y="286.9">4</text>
<text x="235" y="286.9">5</text>
<text x="285" y="286.9">6</text>
<text x="335" y="286.9">7</text>
<text x="385" y="286.9">8</text>
<text x="408.3" y="285.9">F</text>
</g>
<g font-size="1.8" fill="#006464">
<text x="32.9" y="26.3">D4</text>
<text x="259.2" y="28.8">J2</text>
<text x="30.4" y="33.9">B5819W</text>
<text x="77.4" y="35.2">U3</text>
<text x="331.4" y="33.9">U4</text>
<text x="69.1" y="41.5">ITERM</text>
<text x="79.6" y="40.7" transform="rotate(-90 79.6 40.7)">IN</text>
<text x="84.6" y="41.5">OUT</text>
<text x="113" y="39">C11</text>
<text x="113" y="41.5">1uF/25V</text>
<text x="132.1" y="40.2">10uF/10V</text>
<text x="132.1" y="37.7">C12</text>
<text x="151.1" y="40.2">4.7uF/10V</text>
<text x="151.1" y="37.7">C13</text>
<text x="171.5" y="41.5">R9</text>
<text x="186.7" y="41.5">R10</text>
<text x="228.6" y="40.2">R14</text>
<text x="271.8" y="40.2">1M</text>
<text x="271.8" y="37.7">R15</text>
<text x="333.6" y="40.7" transform="rotate(-90 333.6 40.7)">V_{DD}</text>
<text x="364.5" y="40.2">100nF</text>
<text x="364.5" y="37.7">C15</text>
<text x="69.1" y="46.6">~{CE}</text>
<text x="171.5" y="44">1.5k</text>
<text x="186.7" y="44">1.78k</text>
<text x="201.9" y="45.3">15k</text>
<text x="201.9" y="42.8">R11</text>
<text x="228.6" y="42.8">100k</text>
<text x="284.5" y="46.6">1M</text>
<text x="284.5" y="44">R16</text>
<text x="299.7" y="46.6">100nF</text>
<text x="299.7" y="44">C14</text>
<text x="325.6" y="45.3">SDA</text>
<text x="325.6" y="47.9">SCL</text>
<text x="332.5" y="45.3">~{ALARMB}</text>
<text x="69.1" y="49.1">TMR</text>
<text x="69.1" y="51.7">EN1</text>
<text x="84.9" y="49.1">BAT</text>
<text x="325.6" y="52.9">TEST</text>
<text x="333.8" y="52.9">T_{SENSE}</text>
<text x="336.5" y="50.4">T_{SW}</text>
<text x="69.1" y="54.2">EN2</text>
<text x="69.1" y="59.3">ILIM</text>
<text x="81.7" y="59.3">~{PGOOD}</text>
<text x="86" y="54.2">TS</text>
<text x="333.6" y="56.6" transform="rotate(-90 333.6 56.6)">V_{SS}</text>
<text x="336.1" y="56.6" transform="rotate(-90 336.1 56.6)">EP</text>
<text x="69.1" y="61.8">ISET</text>
<text x="79.6" y="63" transform="rotate(-90 79.6 63)">VSS</text>
<text x="84.3" y="61.8">~{CHG}</text>
<text x="32" y="88.5">IN</text>
<text x="35.5" y="87.2">U5</text>
<text x="37.8" y="88.5">OUT</text>
<text x="121.2" y="88.5">VIN</text>
<text x="126.9" y="87.2">U6</text>
<text x="130.5" y="88.5">VOUT</text>
<text x="226.6" y="88.5">VIN</text>
<text x="232.3" y="87.2">U7</text>
<text x="235.9" y="88.5">VOUT</text>
<text x="312.6" y="84.7">#FLG20</text>
<text x="32" y="91">EN</text>
<text x="37.7" y="95" transform="rotate(-90 37.7 95)">GND</text>
<text x="63.5" y="94.8">C16</text>
<text x="82.6" y="94.8">C17</text>
<text x="121.2" y="91">CT</text>
<text x="121.2" y="93.6">ON</text>
<text x="129.1" y="94.7" transform="rotate(-90 129.1 94.7)">GND</text>
<text x="131.2" y="91">QOD</text>
<text x="226.6" y="91">CT</text>
<text x="226.6" y="93.6">ON</text>
<text x="234.5" y="94.7" transform="rotate(-90 234.5 94.7)">GND</text>
<text x="236.7" y="91">QOD</text>
<text x="311.4" y="92.3">PWR_FLAG</text>
<text x="63.5" y="97.4">1uF/10V</text>
<text x="82.6" y="97.4">10uF/10V</text>
<text x="162.6" y="101.2">R51</text>
<text x="177.8" y="99.9">C18</text>
<text x="191.8" y="101.2">R17</text>
<text x="270.5" y="101.2">C19</text>
<text x="162.6" y="103.7">100R</text>
<text x="177.8" y="102.5">1nF</text>
<text x="191.8" y="103.7">100k</text>
<text x="270.5" y="103.7">1nF</text>
<text x="283.2" y="105">100R</text>
<text x="283.2" y="102.5">R52</text>
<text x="298.5" y="102.5">R18</text>
<text x="298.5" y="105">100k</text>
</g>
<g font-size="1.8" fill="#a90000">
<text x="256.5" y="29">1</text>
<text x="256.5" y="31.5">2</text>
<text x="256.5" y="34">3</text>
<text x="66" y="40.4">15</text>
<text x="78.5" y="38.1" transform="rotate(-90 78.5 38.1)">13</text>
<text x="88.9" y="40.4">10</text>
<text x="260.1" y="39.3" transform="rotate(-90 260.1 39.3)">MP</text>
<text x="332.5" y="36.3" transform="rotate(-90 332.5 36.3)">3</text>
<text x="66.6" y="45.5">4</text>
<text x="323.1" y="44.2">7</text>
<text x="323.1" y="46.7">8</text>
<text x="340.9" y="44.2">4</text>
<text x="66" y="48">14</text>
<text x="66.6" y="50.5">6</text>
<text x="66.6" y="53.1">5</text>
<text x="89.5" y="48">2</text>
<text x="89.5" y="53.1">1</text>
<text x="323.1" y="51.8">1</text>
<text x="340.9" y="49.3">5</text>
<text x="340.9" y="51.8">6</text>
<text x="66" y="58.2">12</text>
<text x="89.5" y="58.2">7</text>
<text x="332.5" y="59.1" transform="rotate(-90 332.5 59.1)">2</text>
<text x="335" y="59.1" transform="rotate(-90 335 59.1)">9</text>
<text x="66" y="60.7">16</text>
<text x="78.5" y="65.5" transform="rotate(-90 78.5 65.5)">8</text>
<text x="89.5" y="60.7">9</text>
<text x="29.8" y="87.4">1</text>
<text x="29.8" y="89.9">3</text>
<text x="42.5" y="87.4">5</text>
<text x="118.7" y="87.4">1</text>
<text x="118.7" y="89.9">4</text>
<text x="136.5" y="87.4">6</text>
<text x="136.5" y="89.9">5</text>
<text x="224.1" y="87.4">1</text>
<text x="224.1" y="89.9">4</text>
<text x="241.9" y="87.4">6</text>
<text x="241.9" y="89.9">5</text>
<text x="118.7" y="92.5">3</text>
<text x="224.1" y="92.5">3</text>
<text x="36.6" y="97.2" transform="rotate(-90 36.6 97.2)">2</text>
<text x="128" y="97.2" transform="rotate(-90 128 97.2)">2</text>
<text x="233.4" y="97.2" transform="rotate(-90 233.4 97.2)">2</text>
</g>
<g font-size="1.8" fill="#939391">
<text x="214.6" y="40.2">R13</text>
<text x="214.6" y="42.8">10k</text>
</g>
<g font-size="1.8" fill="#0000c2">
<text x="219.7" y="131">PART NOTES (VERIFY</text>
<text x="240.9" y="131">=</text>
<text x="243.7" y="131">check</text>
<text x="250.3" y="131">against</text>
<text x="258.4" y="131">vendor</text>
<text x="265.9" y="131">datasheet</text>
<text x="276.3" y="131">before</text>
<text x="283.5" y="131">release)</text>
<text x="219.7" y="133.1">U3:</text>
<text x="219.7" y="135.1">R9:</text>
<text x="219.7" y="137.2">R10:</text>
<text x="224" y="135.1">IIN_MAX</text>
<text x="224" y="133.1">EN2=1/EN1=0</text>
<text x="225.2" y="137.2">ICHG =</text>
<text x="232.4" y="135.1">=</text>
<text x="233.6" y="137.2">890/R</text>
<text x="235.1" y="135.1">1550/R</text>
<text x="239.5" y="133.1">-&gt;</text>
<text x="241" y="137.2">=</text>
<text x="243.7" y="137.2">500</text>
<text x="243.7" y="135.1">=</text>
<text x="243.8" y="133.1">ILIM</text>
<text x="246.5" y="135.1">1.03</text>
<text x="248.5" y="137.2">mA</text>
<text x="248.6" y="133.1">resistor</text>
<text x="251.9" y="135.1">A</text>
<text x="253.6" y="137.2">VERIFY K_ISET</text>
<text x="255.3" y="135.1">VERIFY K_ILIM</text>
<text x="257" y="133.1">mode;</text>
<text x="263.9" y="133.1">CE low</text>
<text x="271.8" y="133.1">=</text>
<text x="274.5" y="133.1">charge</text>
<text x="282.1" y="133.1">enabled;</text>
<text x="291.3" y="133.1">TMR open</text>
<text x="301.9" y="133.1">=</text>
<text x="304.6" y="133.1">default</text>
<text x="312.4" y="133.1">safety</text>
<text x="319.3" y="133.1">timers</text>
<text x="326.4" y="133.1">(VERIFY)</text>
<text x="219.7" y="139.2">R11:</text>
<text x="219.7" y="141.2">R13:</text>
<text x="219.7" y="143.3">R16:</text>
<text x="225.2" y="139.2">termination</text>
<text x="225.2" y="141.2">fit</text>
<text x="225.2" y="143.3">VBAT/2</text>
<text x="228.4" y="141.2">only</text>
<text x="233.5" y="141.2">when</text>
<text x="237.2" y="139.2">~10</text>
<text x="237.6" y="143.3">ADC1_CH1,</text>
<text x="239.4" y="141.2">the</text>
<text x="241.7" y="139.2">% ICHG VERIFY</text>
<text x="243.5" y="141.2">pack</text>
<text x="249" y="143.3">2.1</text>
<text x="249.1" y="141.2">has</text>
<text x="253.2" y="143.3">uA</text>
<text x="253.6" y="141.2">no</text>
<text x="257.1" y="141.2">NTC</text>
<text x="219.7" y="145.3">U4:</text>
<text x="219.7" y="147.4">U6:</text>
<text x="224" y="145.3">Temperature</text>
<text x="224" y="147.4">QOD via</text>
<text x="233" y="147.4">R to</text>
<text x="236.9" y="145.3">via</text>
<text x="238.5" y="147.4">VOUT =</text>
<text x="240.8" y="145.3">I2C</text>
<text x="245" y="145.3">(host</text>
<text x="247.1" y="147.4">quick</text>
<text x="251.1" y="145.3">writes</text>
<text x="253.3" y="147.4">output</text>
<text x="257.8" y="145.3">IMU</text>
<text x="260.5" y="147.4">discharge</text>
<text x="262.4" y="145.3">temp);</text>
<text x="269.7" y="145.3">TSW/TSENSE</text>
<text x="282.8" y="145.3">unused</text>
<text x="290.7" y="145.3">VERIFY</text>
</g>
<text font-size=".5" fill="#840000" x="259" y="36.3">Mounting</text>
</svg>
